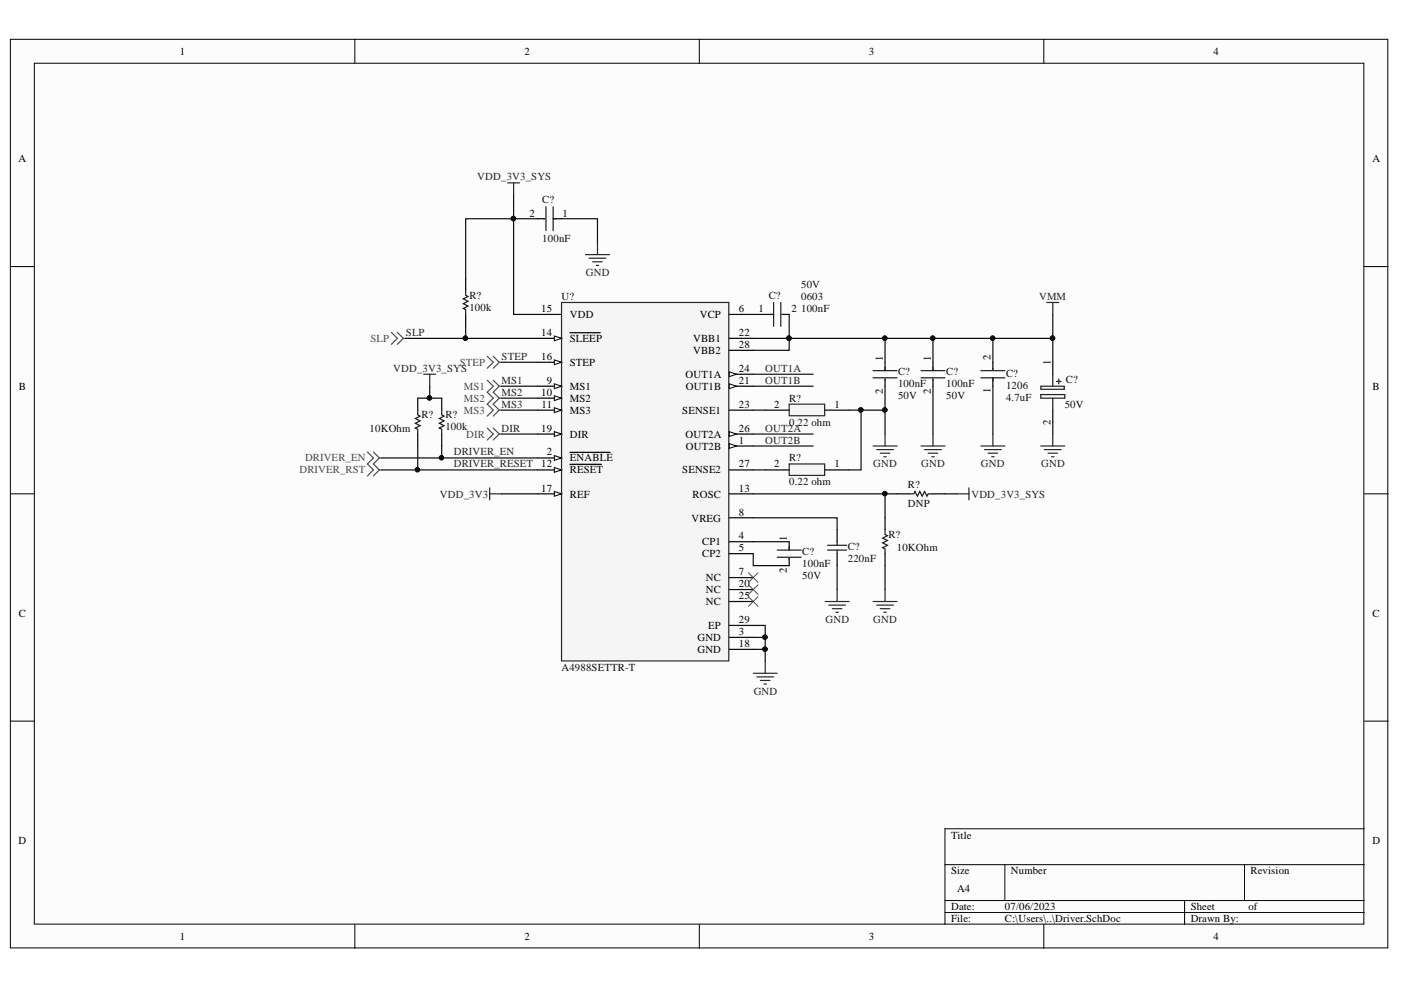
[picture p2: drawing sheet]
<svg xmlns="http://www.w3.org/2000/svg" width="297mm" height="210mm" viewBox="0 0 297 210" stroke-linecap="round" stroke-linejoin="round" font-family="sans-serif">
<g fill="#fcfcfc" stroke="#000" stroke-width=".21">
<path d="M2.2 8.3h292v192.7h-292z"/>
<path d="M7.3 13.4h281.9v182.5h-281.9z"/>
</g>
<g fill="none" stroke="#000" stroke-width=".21">
<path d="M75.2 8.3v5.1M148.3 8.3v5.1M221.3 8.3v5.1M2.2 56.5h5.1M289.3 56.5h5M2.2 104.7h5.1M289.3 104.7h5M2.2 152.9h5.1M289.3 152.9h5M289.3 175.7h-89v20.3M75.2 196v5.1M148.3 196v5.1"/>
<path d="M200.3 183.3h89M200.3 190.9h89M200.3 193.5h89M213 183.3v7.6M221.3 196v5.1M251.2 190.9v5.1M263.9 183.3v7.6"/>
</g>
<path d="M119.1 64.1h35.4v76h-35.4z" fill="#f5f5f5" stroke="#262626" stroke-width=".25"/>
<path d="M114 66.7h5.1M154.6 79.3h5.1" fill="none" stroke="#000" stroke-width=".25"/>
<path d="M154.6 78.8l1.5 .5-1.5 .6z" fill="#fcfcfc" stroke="#000" stroke-width=".21"/>
<path d="M154.6 81.9h5.1" fill="none" stroke="#000" stroke-width=".25"/>
<path d="M154.6 81.4l1.5 .5-1.5 .5z" fill="#fcfcfc" stroke="#000" stroke-width=".21"/>
<path d="M154.6 92h5.1" fill="none" stroke="#000" stroke-width=".25"/>
<path d="M154.6 91.5l1.5 .5-1.5 .5z" fill="#fcfcfc" stroke="#000" stroke-width=".21"/>
<path d="M154.6 94.6h5.1" fill="none" stroke="#000" stroke-width=".25"/>
<path d="M154.6 94.1l1.5 .5-1.5 .5z" fill="#fcfcfc" stroke="#000" stroke-width=".21"/>
<path d="M114 81.9h5.1M154.6 114.9h5.1M154.6 117.4h5.1" fill="none" stroke="#000" stroke-width=".25"/>
<path d="M117.5 81.4l1.6 .5-1.6 .5z" fill="#fcfcfc" stroke="#000" stroke-width=".21"/>
<path d="M114 84.4h5.1" fill="none" stroke="#000" stroke-width=".25"/>
<path d="M117.5 83.9l1.6 .5-1.6 .5z" fill="#fcfcfc" stroke="#000" stroke-width=".21"/>
<path d="M114 87h5.1" fill="none" stroke="#000" stroke-width=".25"/>
<path d="M117.5 86.4l1.6 .6-1.6 .5z" fill="#fcfcfc" stroke="#000" stroke-width=".21"/>
<path d="M154.6 71.7h5.1M154.6 74.3h5.1M114 97.1h5.1M154.6 87h5.1M154.6 99.6h5.1" fill="none" stroke="#000" stroke-width=".25"/>
<path d="M117.5 96.6l1.6 .5-1.6 .5z" fill="#fcfcfc" stroke="#000" stroke-width=".21"/>
<path d="M114 99.6h5.1M120.8 95.9h8.6" fill="none" stroke="#000" stroke-width=".25"/>
<path d="M117.5 99.1l1.6 .5-1.6 .5z" fill="#fcfcfc" stroke="#000" stroke-width=".21"/>
<path d="M114 71.7h5.1M120.8 98.4h6.7" fill="none" stroke="#000" stroke-width=".25"/>
<path d="M117.5 71.2l1.6 .5-1.6 .5z" fill="#fcfcfc" stroke="#000" stroke-width=".21"/>
<path d="M120.8 70.5h6.5M114 92h5.1" fill="none" stroke="#000" stroke-width=".25"/>
<path d="M117.5 91.5l1.6 .5-1.6 .5z" fill="#fcfcfc" stroke="#000" stroke-width=".21"/>
<path d="M114 104.7h5.1M154.6 132.6h5.1" fill="none" stroke="#000" stroke-width=".25"/>
<path d="M117.5 104.2l1.6 .5-1.6 .5z" fill="#fcfcfc" stroke="#000" stroke-width=".21"/>
<path d="M114 76.8h5.1M154.6 104.7h5.1" fill="none" stroke="#000" stroke-width=".25"/>
<path d="M117.5 76.3l1.6 .5-1.6 .5z" fill="#fcfcfc" stroke="#000" stroke-width=".21"/>
<g fill="none" stroke="#000" stroke-width=".25">
<path d="M98.7 59.1v2.5M114 46.4h1.5M117.3 46.4h1.8M98.7 66.7v2.5M154.6 66.7h5.1M162.2 66.7h1.8M165.8 66.7h1.5M187.6 76.8v1.8M197.8 76.8v1.8M210.5 76.8v1.5M88.6 84.4v2.6M88.6 92v2.6"/>
<path d="M93.7 84.4v2.6M93.7 92v2.6M187.6 80.4v1.5M197.8 80.4v1.5M210.5 80.1v1.8M154.6 109.8h5.1M167.3 114.9v1.7M167.3 118.4v1.5M177.5 112.3v2.6M177.5 117.4v2.5M154.6 122.5h5.1M154.6 125h5.1"/>
<path d="M154.6 127.5h5.1M154.6 135.1h5.1M154.6 137.7h5.1"/>
</g>
<g fill="none" stroke="#1c1c1c" stroke-width=".25">
<path d="M115.2 46.4h.3M115.8 43.8v5.1M117.3 43.8v5.1M117.3 46.4h.7M98.7 61.6v1l.5 .3-1 .5 1 .5-1 .5 1 .5-1 .5 .5 .3v1M163.3 66.7h.7M164 64.1v5.1M165.5 64.1v5.1M165.8 66.7h.3M185.1 78.6h5.1M187.6 77.8v.8M195.3 78.6h5"/>
<path d="M197.8 77.8v.8M208 78.6h5M210.5 78.1v.2M88.6 87v1l.5 .2-1 .5 1 .5-1 .5 1 .6-1 .5 .5 .2v1M93.7 87v1l.5 .2-1.1 .5 1.1 .5-1.1 .5 1.1 .6-1.1 .5 .6 .2v1M185.1 80.1h5.1M187.6 80.4v.2M195.3 80.1h5M197.8 80.4v.2M208 80.1h5M210.5 80.1v.8M164.8 116.6h5.1"/>
<path d="M164.8 118.2h5.1M167.3 115.9v.7M167.3 118.4v.3M175.5 116.6h4M175.5 115.6h4M177.5 114.9v.7M177.5 116.6v.8"/>
</g>
<g fill="none" stroke="#262626" stroke-width=".25">
<path d="M185.1 94.6h5.1M185.9 95.3h3.5M186.6 96.1h2.1M187.4 96.8h.5M187.6 92v2.6M195.3 94.6h5M196 95.3h3.6M196.8 96.1h2M197.6 96.8h.5M197.8 92v2.6M208 94.6h5M208.7 95.3h3.6"/>
<path d="M209.5 96.1h2M210.3 96.8h.5M210.5 92v2.6M174.9 127.5h5.1M175.7 128.3h3.6M176.5 129.1h2M177.2 129.8h.5M177.5 125v2.5M185.1 127.5h5.1M185.9 128.3h3.5M186.6 129.1h2.1M187.4 129.8h.5"/>
<path d="M187.6 125v2.5M159.7 142.8h5.1M160.5 143.5h3.5M161.2 144.3h2.1M162 145h.5M162.2 140.2v2.6"/>
</g>
<path d="M158.7 121.4l2 2.1M158.7 124l2 2M158.7 126.5l2 2M160.7 121.4l-2 2.1M160.7 124l-2 2M160.7 126.5l-2 2" fill="none" stroke="#4c4c4c" stroke-width=".21"/>
<path d="M220.7 81.9h4.9v.6h-4.9z" fill="#f5f5f5" stroke="#262626" stroke-width=".25"/>
<path d="M223.2 76.8v2.5M223.2 87v2.5M187.6 109.8v2.5M187.6 117.4v2.5M190.2 104.7h2.5M197.8 104.7h2.5" fill="none" stroke="#000" stroke-width=".25"/>
<path d="M223.2 79.3v2.6M220.7 83.7h5.1v.7h-5.1zM223.2 84.4v2.6M224 80.9h1M224.5 80.4v1M187.6 112.3v1l.6 .3-1.1 .5 1.1 .5-1.1 .5 1.1 .5-1.1 .5 .5 .3v1M192.7 104.7h1l.3-.5 .5 1 .5-1 .5 1 .5-1 .5 1 .3-.5h1" fill="none" stroke="#1c1c1c" stroke-width=".25"/>
<g fill="none" stroke="#262626" stroke-width=".25">
<path d="M124.1 54h5.1M124.9 54.7h3.6M125.7 55.5h2M126.4 56.3h.5M126.7 51.5v2.5M221.9 64.1h2.6M223.2 64.1v2.6M220.7 94.6h5.1M221.4 95.3h3.6M222.2 96.1h2M223 96.8h.5M223.2 92v2.6"/>
<path d="M103.8 103.4v2.6M103.8 104.7h2.6"/>
</g>
<path d="M167.3 98.4h7.5v2.4h-7.5z" fill="#f5f5f5" stroke="#262626" stroke-width=".25"/>
<path d="M162.2 99.6h5.1M174.9 99.6h5.1" fill="none" stroke="#000" stroke-width=".25"/>
<path d="M167.3 85.7h7.5v2.4h-7.5z" fill="#f5f5f5" stroke="#262626" stroke-width=".25"/>
<path d="M162.2 87h5.1M174.9 87h5.1" fill="none" stroke="#000" stroke-width=".25"/>
<g fill="none" stroke="#4c4c4c" stroke-width=".25">
<path d="M83 70.5l1.3 1.2-1.3 1.3M84.3 70.5l1.2 1.2M85.5 71.7l-1.2 1.3M85.5 71.7h.5M103.3 75.5l1.3 1.3-1.3 1.3M104.6 75.5l1.2 1.3M105.8 76.8l-1.2 1.3M105.8 76.8h.6M77.9 95.8l1.3 1.3-1.3 1.3 1.3 1.2-1.3 1.3M79.2 95.8l1.2 1.3M80.4 99.6l-1.2 1.3M80.4 97.1l-1.2 1.3 1.2 1.2"/>
<path d="M80.4 99.6h.5M80.4 97.1h.5M103.3 90.8l1.3 1.2-1.3 1.3M103.3 80.6l1.3 1.3-1.3 1.3 1.3 1.2-1.3 1.3 1.3 1.3-1.3 1.2M104.6 90.8l1.2 1.2M104.6 80.6l1.2 1.3M105.8 92l-1.2 1.3M105.8 92h.6M105.8 87l-1.2 1.2M105.8 84.4l-1.2 1.3 1.2 1.3M105.8 87h.6M105.8 81.9l-1.2 1.3 1.2 1.2"/>
<path d="M105.8 84.4h.6M105.8 81.9h.6"/>
</g>
<g fill="none" stroke="#0e0e0e" stroke-width=".25">
<path d="M108.9 41.3v5.1h-10.2v12.7M114 46.4h-5.1v20.3h5.1M119.1 46.4h7.6v5.1M86 71.7h12.7M98.7 69.2v2.5h15.3M106.4 76.8h7.6M159.7 74.3h7.6v-2.6h55.9v5.1M159.7 66.7h2.5M159.7 79.3h12.7M167.3 66.7v5h-7.6M187.6 71.7v5.1M197.8 71.7v5.1"/>
<path d="M210.5 71.7v5.1M223.2 66.7v5M80.9 99.6h7.7M80.9 97.1h12.8M88.6 94.6v5h25.4M88.6 84.4h2.5M91.1 81.9v2.5h2.6M93.7 94.6v2.5h20.3M106.4 81.9h7.6M106.4 92h7.6M106.4 84.4h7.6M106.4 87h7.6"/>
<path d="M159.7 81.9h12.7M159.7 92h12.7M159.7 94.6h12.7M159.7 87h2.5M159.7 99.6h2.5M180 87h7.6M182.6 87v12.6h-2.6M187.6 81.9v10.1M197.8 81.9v10.1M210.5 81.9v10.1M223.2 89.5v2.5M106.4 104.7h7.6"/>
<path d="M159.7 117.4v2.5h7.6M159.7 109.8h17.8v2.5M159.7 104.7h27.9v5.1M159.7 114.9h7.6M177.5 119.9v5.1M187.6 119.9v5.1M187.6 104.7h2.6M200.3 104.7h2.6M159.7 132.6h2.5v7.6M159.7 135.1h2.5M159.7 137.7h2.5"/>
</g>
<g fill="#0e0e0e" stroke="#0e0e0e" stroke-width=".21">
<circle cx="167.3" cy="71.7" r=".46"/>
<circle cx="187.6" cy="86.9" r=".46"/>
<circle cx="187.6" cy="104.7" r=".46"/>
<circle cx="162.2" cy="135.1" r=".46"/>
<circle cx="162.2" cy="137.6" r=".46"/>
<circle cx="187.6" cy="71.7" r=".46"/>
<circle cx="197.8" cy="71.7" r=".46"/>
<circle cx="210.5" cy="71.7" r=".46"/>
<circle cx="223.1" cy="71.7" r=".47"/>
<circle cx="108.8" cy="46.3" r=".46"/>
<circle cx="98.7" cy="71.7" r=".47"/>
<circle cx="91.1" cy="84.4" r=".46"/>
<circle cx="93.6" cy="97.1" r=".46"/>
<circle cx="88.5" cy="99.6" r=".46"/>
<circle cx="182.5" cy="86.9" r=".47"/>
</g>
<path d="M107.6 38.8h2.6M108.9 38.8v2.5M89.8 79.3h2.6M91.1 79.3v2.6M202.9 104.7h2.5M205.4 103.4v2.6" fill="none" stroke="#262626" stroke-width=".25"/>
<g font-size="2.3">
<text x="38.1" y="11.6">1</text>
<text x="111.2" y="11.6">2</text>
<text x="184.2" y="11.6">3</text>
<text x="257.3" y="11.6">4</text>
<text x="3.9" y="34.4">A</text>
<text x="291" y="34.4">A</text>
<text x="112.3" y="45.9">2</text>
<text x="119.3" y="45.9">1</text>
<text x="114.7" y="66.2">15</text>
<text x="114.7" y="71.2">14</text>
<text x="120.8" y="67.4">VDD</text>
<text x="148.4" y="67.4">VCP</text>
<text x="156.7" y="71.2">22</text>
<text x="156.7" y="66.2">6</text>
<text x="160.8" y="66.2">1</text>
<text x="167.8" y="66.2">2</text>
<text x="114.7" y="76.3">16</text>
<text x="120.8" y="72.5">SLEEP</text>
<text x="120.8" y="77.6">STEP</text>
<text x="146.9" y="72.5">VBB1</text>
<text x="146.9" y="75">VBB2</text>
<text x="156.7" y="73.8">28</text>
<text x="187.2" y="76.6" transform="rotate(-90 187.2 76.6)">1</text>
<text x="197.3" y="76.6" transform="rotate(-90 197.3 76.6)">1</text>
<text x="210" y="76.3" transform="rotate(-90 210 76.3)">2</text>
<text x="222.7" y="77.3" transform="rotate(-90 222.7 77.3)">1</text>
<text x="4" y="82.6">B</text>
<text x="114.7" y="83.9">10</text>
<text x="115.9" y="81.4">9</text>
<text x="120.8" y="82.6">MS1</text>
<text x="145.3" y="80.1">OUT1A</text>
<text x="145.4" y="82.6">OUT1B</text>
<text x="156.7" y="78.8">24</text>
<text x="156.7" y="81.4">21</text>
<text x="187.2" y="83.6" transform="rotate(-90 187.2 83.6)">2</text>
<text x="197.3" y="83.6" transform="rotate(-90 197.3 83.6)">2</text>
<text x="210" y="83.3" transform="rotate(-90 210 83.3)">1</text>
<text x="291" y="82.6">B</text>
<text x="114.8" y="86.4">11</text>
<text x="120.8" y="85.2">MS2</text>
<text x="120.8" y="87.7">MS3</text>
<text x="144.7" y="87.7">SENSE1</text>
<text x="156.7" y="86.4">23</text>
<text x="164.1" y="86.4">2</text>
<text x="177" y="86.4">1</text>
<text x="114.7" y="91.5">19</text>
<text x="120.8" y="92.8">DIR</text>
<text x="145.3" y="92.8">OUT2A</text>
<text x="145.4" y="95.3">OUT2B</text>
<text x="156.7" y="91.5">26</text>
<text x="156.7" y="94">1</text>
<text x="222.7" y="90.2" transform="rotate(-90 222.7 90.2)">2</text>
<text x="114.7" y="99.1">12</text>
<text x="115.9" y="96.6">2</text>
<text x="120.8" y="97.8">ENABLE</text>
<text x="120.8" y="100.4">RESET</text>
<text x="144.7" y="100.4">SENSE2</text>
<text x="156.7" y="99.1">27</text>
<text x="164.1" y="99.1">2</text>
<text x="177" y="99.1">1</text>
<text x="114.7" y="104.3">17</text>
<text x="120.8" y="105.5">REF</text>
<text x="146.9" y="105.5">ROSC</text>
<text x="156.7" y="104.3">13</text>
<text x="146.6" y="110.6">VREG</text>
<text x="156.7" y="109.3">8</text>
<text x="148.9" y="115.7">CP1</text>
<text x="148.9" y="118.2">CP2</text>
<text x="156.7" y="114.4">4</text>
<text x="156.7" y="116.9">5</text>
<text x="166.8" y="114.6" transform="rotate(-90 166.8 114.6)">1</text>
<text x="149.6" y="123.2">NC</text>
<text x="149.6" y="125.8">NC</text>
<text x="156.7" y="122">7</text>
<text x="156.7" y="124.5">20</text>
<text x="166.8" y="121.6" transform="rotate(-90 166.8 121.6)">2</text>
<text x="4" y="130.8">C</text>
<text x="149.6" y="128.3">NC</text>
<text x="156.7" y="127">25</text>
<text x="291" y="130.8">C</text>
<text x="147.9" y="135.9">GND</text>
<text x="150.2" y="133.4">EP</text>
<text x="156.7" y="132.1">29</text>
<text x="156.7" y="134.6">3</text>
<text x="156.7" y="137.2">18</text>
<text x="147.9" y="138.4">GND</text>
<text x="3.9" y="179">D</text>
<text x="201.6" y="177.8">Title</text>
<text x="291" y="179">D</text>
<text x="201.6" y="185.4">Size</text>
<text x="214.3" y="185.4">Number</text>
<text x="265.1" y="185.4">Revision</text>
<text x="202.9" y="189.2">A4</text>
<text x="201.6" y="193">Date:</text>
<text x="201.6" y="195.5">File:</text>
<text x="213.1" y="193">07/06/2023</text>
<text x="213.1" y="195.5">C:\Users\..\Driver.SchDoc</text>
<text x="252.5" y="193">Sheet</text>
<text x="252.5" y="195.5">Drawn By:</text>
<text x="264.7" y="193">of</text>
<text x="38.1" y="199.3">1</text>
<text x="111.2" y="199.3">2</text>
<text x="184.2" y="199.3">3</text>
<text x="257.3" y="199.3">4</text>
</g>
<g font-size="2.3" fill="#262626">
<text x="101.2" y="38.2">VDD_3V3_SYS</text>
<text x="124.2" y="58.6">GND</text>
<text x="220.3" y="63.6">VMM</text>
<text x="86.1" y="71.2">SLP</text>
<text x="106.4" y="76.3">STEP</text>
<text x="83.4" y="78.8">VDD_3V3_SYS</text>
<text x="106.4" y="81.4">MS1</text>
<text x="106.4" y="83.9">MS2</text>
<text x="162.2" y="78.8">OUT1A</text>
<text x="162.2" y="81.4">OUT1B</text>
<text x="106.4" y="86.4">MS3</text>
<text x="106.4" y="91.5">DIR</text>
<text x="162.2" y="91.5">OUT2A</text>
<text x="162.2" y="94">OUT2B</text>
<text x="96.2" y="96.6">DRIVER_EN</text>
<text x="96.2" y="99.1">DRIVER_RESET</text>
<text x="185.2" y="99.1">GND</text>
<text x="195.3" y="99.1">GND</text>
<text x="208" y="99.1">GND</text>
<text x="220.8" y="99.1">GND</text>
<text x="93.3" y="105.5">VDD_3V3</text>
<text x="206" y="105.5">VDD_3V3_SYS</text>
<text x="175" y="132.1">GND</text>
<text x="185.2" y="132.1">GND</text>
<text x="159.8" y="147.3">GND</text>
</g>
<g font-size="2.3" fill="#0e0e0e">
<text x="115" y="43.1">C?</text>
<text x="115" y="51.2">100nF</text>
<text x="99.5" y="65.9">100k</text>
<text x="99.5" y="63.4">R?</text>
<text x="119" y="63.6">U?</text>
<text x="163" y="63.4">C?</text>
<text x="169.9" y="61.1">50V</text>
<text x="169.9" y="63.6">0603</text>
<text x="169.9" y="66.2">100nF</text>
<text x="190.4" y="82.1">100nF</text>
<text x="190.4" y="79.6">C?</text>
<text x="200.6" y="82.1">100nF</text>
<text x="200.6" y="79.6">C?</text>
<text x="213.3" y="82.4">1206</text>
<text x="213.3" y="79.9">C?</text>
<text x="226" y="81.1">C?</text>
<text x="89.4" y="88.7">R?</text>
<text x="94.4" y="88.7">R?</text>
<text x="167.3" y="85.2">R?</text>
<text x="190.4" y="84.7">50V</text>
<text x="200.6" y="84.7">50V</text>
<text x="213.3" y="84.9">4.7uF</text>
<text x="225.7" y="86.4">50V</text>
<text x="78.4" y="91.5">10KOhm</text>
<text x="94.4" y="91.3">100k</text>
<text x="167.3" y="90.2">0.22 ohm</text>
<text x="167.3" y="97.8">R?</text>
<text x="167.3" y="102.9">0.22 ohm</text>
<text x="192.5" y="107.5">DNP</text>
<text x="192.5" y="103.5">R?</text>
<text x="170.1" y="117.7">C?</text>
<text x="179.7" y="119.2">220nF</text>
<text x="179.7" y="116.7">C?</text>
<text x="188.4" y="114.1">R?</text>
<text x="190.1" y="116.9">10KOhm</text>
<text x="170.1" y="120.2">100nF</text>
<text x="170.1" y="122.7">50V</text>
<text x="119" y="142.2">A4988SETTR-T</text>
</g>
<g font-size="2.3" fill="#4c4c4c">
<text x="78.5" y="72.5">SLP</text>
<text x="97.5" y="77.6">STEP</text>
<text x="98.3" y="82.6">MS1</text>
<text x="98.3" y="87.7">MS3</text>
<text x="98.3" y="85.2">MS2</text>
<text x="98.8" y="92.8">DIR</text>
<text x="63.5" y="100.4">DRIVER_RST</text>
<text x="64.7" y="97.8">DRIVER_EN</text>
</g>
</svg>
